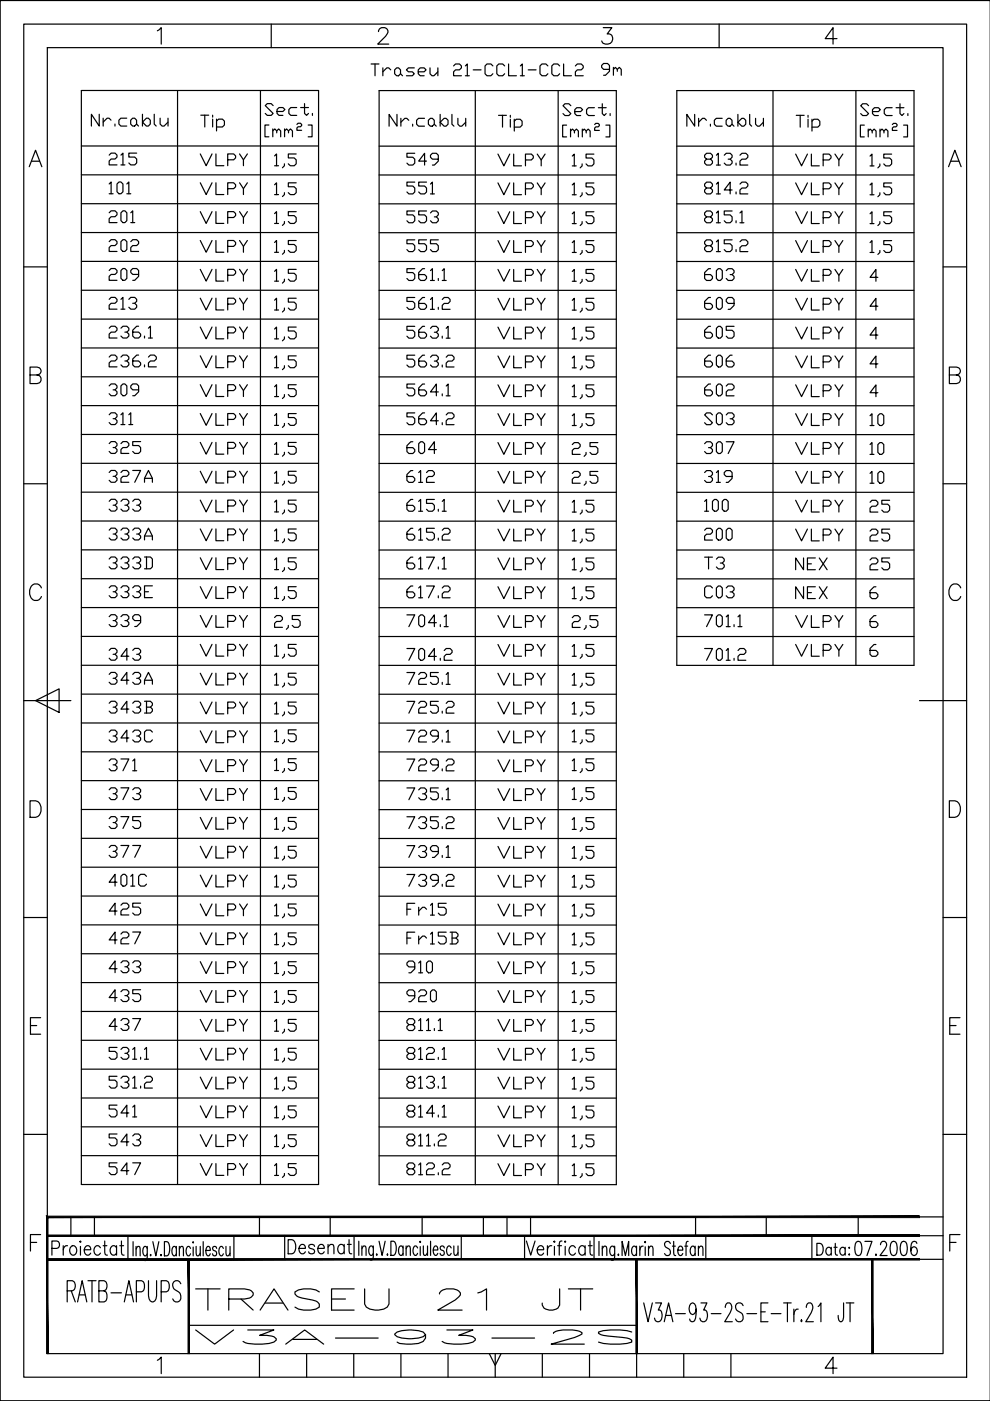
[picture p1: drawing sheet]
<svg xmlns="http://www.w3.org/2000/svg" width="210mm" height="297mm" viewBox="0 0 210 297" stroke-linecap="round" stroke-linejoin="round" font-family="sans-serif">
<!-- layer: 0 -->
<g fill="none" stroke="#000" stroke-width=".25">
<path d="M0 .1h210v296.9h-210zM5 5.1h199.9v286.9h-199.9zM10 10.1h190v276.9h-190zM17.3 19.2h50.2v231.9h-50.2zM33.4 6.5l.8-.6v3.5M37.6 19.2v231.9M55.2 19.2v231.9M57.5 5.1v5M80.3 6.7a.87 .87 0 0 1 .6-.8h.7a.85 .85 0 0 1 .5 1.3l-2 2.2h2.3M80.4 19.2h50.3v232h-50.3zM100.8 19.2v232M118.3 19.2v232"/>
<path d="M127.9 5.9h1.8l-1 1.3a1.12 1.12 0 0 1 1.2 1.3 1.12 1.12 0 0 1-1.5 .9l-.5-.2-.3-.5M143.5 19.2h50.3v121.9h-50.3zM152.5 5.1v5M163.9 19.2v121.9M177.5 8.2h-2.5l1.6-2.3v3.5M181.5 19.2v121.9M6.2 35.3l1.3-3.4 1.4 3.4M6.7 34.2h1.7M17.3 37.1h50.2M17.3 31h50.2M42.6 24.4h1.6M43.4 24.4v2.5"/>
<path d="M45.1 24.4v.4M45.1 25.3v1.6M45.9 25.7l.4-.4h.9l.4 .4v.8l-.4 .4h-1.3M45.9 25.3v2.5M58.2 39.2l.4-.4v2.5M62.8 38.8h-1.7v.8h1.3l.4 .4v.8l-.4 .5h-.8l-.5-.5M80.4 31h50.3M80.4 37.1h50.3M105.7 24.5h1.7M106.5 24.5v2.5M108.2 24.5v.4M108.2 25.3v1.7"/>
<path d="M109 25.7l.5-.4h.8l.4 .4v.8l-.4 .5h-1.3M109 25.3v2.5M121.3 39.2l.5-.4v2.5M125.9 38.8h-1.6v.8h1.2l.4 .4v.9l-.4 .4h-.8l-.4-.4M143.5 31h50.3M143.5 37.1h50.3M168.8 24.5h1.7M169.7 24.5v2.5M171.3 24.5v.4M171.3 25.3v1.7M172.2 25.7l.4-.4h.8l.4 .4v.8l-.4 .5h-1.2M172.2 25.3v2.5"/>
<path d="M184.5 39.2l.4-.4v2.5M189.1 38.8h-1.7v.8h1.2l.5 .4v.9l-.5 .4h-.8l-.4-.4M201.1 35.3l1.3-3.4 1.4 3.4M201.6 34.2h1.7M5 56.6h5M17.3 55.4h50.2M17.3 49.3h50.2M17.3 43.2h50.2M58.2 57.5l.4-.4v2.5M58.2 59.6h.9M58.2 41.3h.9M60.3 59.2v.4l-.4 .4"/>
<path d="M60.3 40.8v.5l-.4 .4M62.8 57.1h-1.7v.8h1.3l.4 .5v.8l-.4 .4h-.8l-.5-.4M80.4 55.4h50.3M80.4 43.2h50.3M80.4 49.3h50.3M121.3 57.6l.5-.5v2.5M121.3 59.6h.9M121.3 41.3h.9M123.4 59.2v.4l-.4 .5M123.4 40.9v.4l-.4 .4M125.9 57.1h-1.6v.9h1.2l.4 .4v.8l-.4 .4h-.8l-.4-.4M143.5 55.4h50.3"/>
<path d="M143.5 43.2h50.3M143.5 49.3h50.3M184.5 41.3h.8M186.1 58.8h-1.6l1.2-1.7v2.5M186.6 40.9v.4l-.5 .4M200 56.6h4.9M6.4 79.5h1.5l.5-.2a.82 .82 0 0 0 0-1.3l-.5-.2h-1.5v3.5h1.5a.92 .92 0 0 0 .8-.9 .92 .92 0 0 0-.8-.9M17.3 79.9h50.2M17.3 73.8h50.2M17.3 67.7h50.2M17.3 61.5h50.2M58.2 75.9l.4-.4v2.5"/>
<path d="M58.2 78h.9M60.3 77.5v.5l-.4 .4M62.8 75.5h-1.7v.8h1.3l.4 .4v.8l-.4 .5h-.8l-.5-.5M80.4 73.8h50.3M80.4 61.6h50.3M80.4 67.7h50.3M80.4 79.9h50.3M121.3 75.9l.5-.4v2.5M121.3 78h.9M123.4 77.6v.4l-.4 .4M125.9 75.5h-1.6v.8h1.2l.4 .4v.9l-.4 .4h-.8l-.4-.4M143.5 73.8h50.3"/>
<path d="M143.5 61.6h50.3M143.5 67.7h50.3M143.5 79.9h50.3M186.1 77.1h-1.6l1.2-1.6v2.5M186.1 64.9h-1.6l1.2-1.6v2.5M186.1 71h-1.6l1.2-1.6v2.5M201.3 79.5h1.5l.5-.2a.82 .82 0 0 0 0-1.3l-.5-.2h-1.5v3.5h1.5a.92 .92 0 0 0 .8-.9 .92 .92 0 0 0-.8-.9M17.3 98.2h50.2M17.3 92.1h50.2M17.3 86h50.2M58.2 94.2l.4-.4v2.5M58.2 96.3h.9"/>
<path d="M60.3 95.9v.4l-.4 .4M62.8 93.8h-1.7v.8h1.3l.4 .5v.8l-.4 .4h-.8l-.5-.4M80.4 92.1h50.3M80.4 86h50.3M80.4 98.3h50.3M143.5 92.1h50.3M143.5 86h50.3M143.5 98.3h50.3M186.1 83.3h-1.6l1.2-1.7v2.5M5 102.6h5M17.3 116.6h50.2M17.3 110.5h50.2"/>
<path d="M17.3 104.3h50.2M58.2 112.6l.4-.4v2.5M58.2 114.7h.9M60.3 114.2v.5l-.4 .4M62.8 112.2h-1.7v.8h1.3l.4 .4v.8l-.4 .5h-.8l-.5-.5M80.4 104.4h50.3M80.4 110.5h50.3M80.4 116.6h50.3M143.5 104.4h50.3M143.5 110.5h50.3M143.5 116.6h50.3M200 102.6h4.9"/>
<path d="M8.8 124.6a1.28 1.28 0 0 0-1.5-.8 1.28 1.28 0 0 0-1 1.3 1.53 1.53 0 0 0 .3 1.7 1.53 1.53 0 0 0 1.7 .3l.5-.6M17.3 134.9h50.2M17.3 128.8h50.2M17.3 122.7h50.2M80.4 135h50.3M80.4 122.7h50.3M80.4 128.8h50.3M143.5 135h50.3M143.5 122.7h50.3M143.5 128.8h50.3M149.4 130.4h1.7l-1.3 2.5M152.3 130.4h.4l.4 .4v1.6l-.4 .5h-.4l-.4-.5v-1.6z"/>
<path d="M154 130.8l.4-.4v2.5M154 132.9h.8M155.6 132.4v.5M156.5 130.8l.4-.4v2.5M156.5 132.9h.8M185.7 130.5h-.4l-.8 .9v1.2l.4 .4h.8l.4-.4v-.4l-.4-.4h-1.2M185.7 136.6h-.4l-.8 .9v1.2l.4 .4h.8l.4-.4v-.4l-.4-.4h-1.2M185.7 124.4h-.4l-.8 .9v1.2l.4 .4h.8l.4-.4v-.4l-.4-.4h-1.2M203.7 124.6a1.29 1.29 0 0 0-1.5-.8 1.29 1.29 0 0 0-1 1.3 1.54 1.54 0 0 0 .3 1.7 1.54 1.54 0 0 0 1.7 .3l.5-.6M5 148.5h10M7.5 148.5l5-2.5v5.1zM17.3 141.1h50.2"/>
<path d="M17.3 147.2h50.2M17.3 153.3h50.2M17.3 159.4h50.2M58.2 149.3l.4-.4v2.5M58.2 151.4h.9M60.3 150.9v.5l-.4 .4M62.8 148.9h-1.7v.8h1.3l.4 .4v.8l-.4 .5h-.8l-.5-.5M80.4 141.1h50.3M80.4 153.3h50.3M80.4 159.4h50.3M80.4 147.2h50.3M195 148.5h9.9"/>
<path d="M6.4 169.8h1.1a1.87 1.87 0 0 1 1.2 1.7 1.87 1.87 0 0 1-1.2 1.8h-1.1zM17.3 165.5h50.2M17.3 171.6h50.2M17.3 177.7h50.2M58.2 161.3l.4-.4v2.5M58.2 163.4h.9M60.3 162.9v.5l-.4 .4M62.8 160.9h-1.7v.8h1.3l.4 .4v.8l-.4 .5h-.8l-.5-.5M80.4 171.7h50.3M80.4 177.8h50.3M80.4 165.5h50.3M201.3 169.8h1.1a1.87 1.87 0 0 1 1.3 1.7 1.87 1.87 0 0 1-1.3 1.8h-1.1z"/>
<path d="M5 194.5h5M17.3 196.1h50.2M17.3 183.9h50.2M17.3 190h50.2M58.2 186l.4-.4v2.5M58.2 188.1h.9M60.3 187.6v.5l-.4 .4M62.8 185.6h-1.7v.8h1.3l.4 .4v.8l-.4 .5h-.8l-.5-.5M80.4 196.1h50.3M80.4 183.9h50.3M80.4 190h50.3M200 194.5h4.9"/>
<path d="M6.5 217.4h1.3M8.6 215.8h-2.1v3.5h2.1M17.3 202.2h50.2M17.3 208.3h50.2M17.3 214.4h50.2M58.2 204.3l.4-.4v2.5M58.2 206.4h.9M60.3 206v.4l-.4 .4M62.8 203.9h-1.7v.8h1.3l.4 .5v.8l-.4 .4h-.8l-.5-.4M80.4 214.5h50.3M80.4 208.4h50.3M80.4 202.2h50.3"/>
<path d="M86.7 217.2l-.4-.4v-.4l.4-.4h.8l.4 .4v.4l-.4 .4h-.8l-.4 .5v.4l.4 .4h.8l.4-.4v-.4l-.4-.5M88.8 216.4l.4-.4v2.5M88.8 218.5h.8M90.4 216.4l.4-.4v2.5M90.4 218.5h.9M92.1 218.1v.4M92.9 216.4l.5-.4v2.5M92.9 218.5h.9M121.3 216.6l.5-.4v2.5M121.3 218.7h.9M123.4 218.2v.5l-.4 .4M125.9 216.2h-1.6v.8h1.2l.4 .4v.8l-.4 .5h-.8l-.4-.5"/>
<path d="M201.4 217.4h1.3M203.5 215.8h-2.1v3.5h2.1M17.3 238.9h50.2M17.3 232.8h50.2M17.3 220.6h50.2M17.3 226.7h50.2M80.4 232.8h50.3M80.4 226.7h50.3M80.4 238.9h50.3M80.4 220.6h50.3M121.3 234.9l.5-.4v2.5M121.3 237h.9"/>
<path d="M123.4 236.6v.4l-.4 .4M125.9 234.5h-1.6v.8h1.2l.4 .5v.8l-.4 .4h-.8l-.4-.4M5 240.5h5M17.3 245h50.2M80.4 245.1h50.3M195 258h5M200 240.5h4.9M6.5 263.4h1.3M8.6 261.8h-2.1v3.4M195 267h5M195 262h5M201.4 263.4h1.3"/>
<path d="M203.5 261.8h-2.1v3.4M33.4 288.4l.8-.7v3.5M55 287v5M65 287v5M75 287v5M85 287v5M95 287v5M103.7 287l1.3 2.5 1.2-2.5M105 287v5M115 287v5M125 287v5M135 287v5"/>
<path d="M145 287v5M155 287v5M177.5 290.1h-2.5l1.6-2.4v3.5"/>
</g>
<!-- layer: INDICATOR -->
<g fill="none" stroke="#000" stroke-width=".25">
<path d="M15 258v4M20 258v4M55 258v4M70 258v4M89.5 258v4M102.5 258v4M107.5 258v4M112.5 258v4M147.5 258v4M162.5 258v4M182 258v4M11 264.7h1a.81 .81 0 0 0 .6-.8 .81 .81 0 0 0-.6-.8h-1v3"/>
<path d="M13.4 264.1v2M14.2 273.7h1.1a1.23 1.23 0 0 0 0-2.2h-1.1v4.5M14.3 264.1a.82 .82 0 0 0-.9 .9M15.1 273.7l.9 2.3M15.1 264.3l.2-.2a1 1 0 0 1 1 1 1 1 0 0 1-1 1 1.17 1.17 0 0 1-.2-1.8zM16.4 276l1-4.5 1 4.5M16.8 274.5h1.2M17.1 263.1l.1 .2-.1 .1-.2-.1zM17.1 264.3v1.8M17.9 265h1.3a.66 .66 0 0 0-.4-.8 .66 .66 0 0 0-.8 .3 1 1 0 0 0 .8 1.6l.4-.4M18.6 271.5h1.8M19.5 271.5v4.5"/>
<path d="M21 273.7h1.1a1.23 1.23 0 0 0 0-2.2h-1.1v4.5h1.1a1.39 1.39 0 0 0 0-2.3M21.3 264.5l-.2-.2a.8 .8 0 0 0-1 .1 .8 .8 0 0 0-.2 .9 .8 .8 0 0 0 .9 .8l.5-.4M21.9 264.1h.8M22.2 263.1v2.4l.1 .5 .5 .1M23.5 274.1h2.2M24.7 264.5a.66 .66 0 0 0-.6-.4 .66 .66 0 0 0-.6 .4 1 1 0 0 0 .8 1.6l.4-.4M24.7 264.1v2M25.4 264.1h.8M25.7 263.1v2.4l.2 .5 .4 .1M26.4 276l.9-4.5 1 4.5M26.7 274.5h1.2M27.1 262v5"/>
<path d="M28.2 263.3v3M28.9 264.8l.3-.5 .4 .1 .1 1.9M28.9 264.3v2M28.9 273.9h1.1a1.39 1.39 0 0 0 0-2.4h-1.1v4.5M31.2 264.3l-.1 2.7-.2 .3-.4-.2M31.2 264.7l-.3-.4h-.2a1.45 1.45 0 0 0 0 2h.2l.3-.5M31.5 271.5v3.3l.1 .6 .3 .4 .3 .2 .6-.2 .3-.4 .1-3.9M31.9 266v.3zM32.4 263.3l.6 3 .7-3M34.2 266v.3zM34.2 273.9h1.1a1.39 1.39 0 0 0 0-2.4h-1.1v4.5M34.9 263.3h.5a2.21 2.21 0 0 1 0 3h-.5z"/>
<path d="M37.4 264.7l-.3-.4h-.3a1.45 1.45 0 0 0 0 2h.3l.3-.5M37.4 264.3v2M38 264.8l.4-.5 .4 .1 .1 1.9M38 264.3v2M38.3 272.2a.92 .92 0 0 0-1.3-.6 .92 .92 0 0 0-.3 1.4l.4 .5a1.52 1.52 0 0 1 1 2.3 .89 .89 0 0 1-1.5-.4M40.4 264.7l-.3-.4h-.3a1.45 1.45 0 0 0 0 2h.3l.3-.5M41 263.3v.2zM41 264.4v1.9M41.6 264.3l.1 1.8 .4 .2 .4-.6M42.5 264.3v2M43.1 263.3v3M43.6 265.1h1v-.3a.51 .51 0 0 0-.6-.5 1.45 1.45 0 0 0 0 2h.3l.3-.5"/>
<path d="M45.9 264.7v-.3l-.3-.1-.5 .1v.3a.98 .98 0 0 0 .8 .7 .56 .56 0 0 1-.5 .9l-.3-.5M47.4 264.7l-.4-.4h-.2a1.43 1.43 0 0 0 0 2h.2l.4-.5M47.9 264.3l.1 1.8 .4 .2 .4-.6M48.8 264.3v2M49.6 262.2v5M60.4 261.9v5M61.1 262.8h.8a1.75 1.75 0 0 1 0 3h-.8zM63.4 264.7h1.3a.66 .66 0 0 0-.4-.8 .66 .66 0 0 0-.8 .4 1 1 0 0 0 .8 1.5l.4-.4M66.7 264.3a.67 .67 0 0 0-.6-.5 .67 .67 0 0 0-.7 .5l.2 .2 .7 .3a.55 .55 0 0 1 .3 .9 .73 .73 0 0 1-1.2-.3M67.4 264.7h1.3a.67 .67 0 0 0-.4-.8 .67 .67 0 0 0-.8 .4 .99 .99 0 0 0 .8 1.5l.4-.4M69.6 264.4l.5-.6 .6 .2 .1 1.8M69.6 263.8v2"/>
<path d="M73 264.3a.66 .66 0 0 0-.7-.5 .66 .66 0 0 0-.6 .5 1 1 0 0 0 .8 1.5l.5-.4M73 263.8v2M73.7 263.8h.8M74 262.8v2.5l.1 .4 .5 .1M75.1 262v5M76.1 263.2v3M76.7 264.7l.4-.5 .4 .1 .1 1.9M76.7 264.2v2M79.2 264.2l-.1 2.7-.3 .3-.4-.2M79.2 264.6l-.4-.4h-.2a1.43 1.43 0 0 0 0 2h.2l.4-.5M79.9 265.9v.3zM80.4 263.2l.6 3 .7-3"/>
<path d="M82.1 265.9v.3zM82.9 263.2h.5a2.18 2.18 0 0 1 0 3h-.5zM85.5 264.6l-.4-.4h-.2a1.43 1.43 0 0 0 0 2h.2l.4-.5M85.5 264.2v2M86.1 264.7l.4-.5 .4 .1 .1 1.9M86.1 264.2v2M88.5 264.6l-.3-.4h-.2a1.43 1.43 0 0 0 0 2h.2l.3-.5M89.1 263.2v.2zM89.1 264.3v1.9M89.8 264.2v1.8l.4 .2 .4-.6M90.6 264.2v2M91.3 263.2v3"/>
<path d="M91.9 265h.9l-.1-.7-.4-.1a1.4 1.4 0 0 0 0 2h.2l.3-.5M94.2 264.6l-.1-.3-.2-.1-.5 .1-.1 .3a.97 .97 0 0 0 .8 .7 .55 .55 0 0 1 0 .6 .55 .55 0 0 1-.5 .3l-.3-.5M95.7 264.6l-.4-.4h-.2a1.43 1.43 0 0 0 0 2h.2l.4-.5M96.2 264.2l.1 1.8 .4 .2 .4-.6M97.1 264.2v2M97.8 262v5M111.2 262v5M111.6 263.1l.9 3 .9-3M113.9 265h1.4a.66 .66 0 0 0-.5-.8 .66 .66 0 0 0-.8 .3 1 1 0 0 0 .8 1.6l.5-.4M116.1 264.1v2M117 264.1a.82 .82 0 0 0-.9 .9M117.5 263.1l.2 .2-.2 .1-.1-.1z"/>
<path d="M117.5 264.3v1.8M118.2 264.1h.8M119.1 263.1l-.4 .2-.1 .4v2.4M119.8 263.1l.2 .2-.2 .1-.1-.1zM119.8 264.3v1.8M122 264.5a.66 .66 0 0 0-.6-.4 .66 .66 0 0 0-.7 .4 .99 .99 0 0 0 .8 1.6l.5-.4M124.1 264.5a.66 .66 0 0 0-.7-.4 .66 .66 0 0 0-.6 .4 1 1 0 0 0 .8 1.6l.5-.4M124.1 264.1v2M124.7 264.1h.9M125.1 263.1v2.4l.1 .5 .5 .1M126 262v5M127 263.2v3"/>
<path d="M127.7 264.8l.4-.6 .5 .1 .1 1.9M127.7 264.2v2M130.3 264.2l-.1 2.7-.2 .3-.5-.1M130.3 264.6l-.3-.4h-.3a1.34 1.34 0 0 0 0 2h.3l.3-.4M131.1 265.9v.3zM131.9 266.2v-3l.7 3 .7-3v3M135 264.6l-.4-.4h-.3a1.34 1.34 0 0 0 0 2h.3l.4-.4M135 264.2v2M135.7 264.2v2M136.4 264.2l-.5 .1-.2 .8M136.5 276.2l.9 4 .9-4M136.8 263.2v.3z"/>
<path d="M136.8 264.3v1.9M137.5 264.8l.4-.6 .5 .1 .1 1.9M137.5 264.2v2M139 276.2h1.3l-.7 1.6h.3a1.63 1.63 0 0 1-.2 2.4 .75 .75 0 0 1-.9-.7M141.2 278.9h1.1M142.1 263.6a.67 .67 0 0 0-1.1-.2 .67 .67 0 0 0 .3 1.1 1.08 1.08 0 0 1 .8 1.3 .64 .64 0 0 1-.6 .4 .64 .64 0 0 1-.6-.4M142.6 264.2h.6M142.8 263.2v2.4l.1 .5 .4 .1M143.2 278.5h2.1M143.7 265.1h1.1v-.3a.53 .53 0 0 0-.7-.6 1.34 1.34 0 0 0 0 2h.3l.4-.4M145.2 264.2h.6M145.9 263.2l-.4 .2v.4v2.4"/>
<path d="M147.4 264.6l-.4-.4h-.2a1.34 1.34 0 0 0 0 2h.2l.4-.4M147.4 264.2v2M147.6 277.6l-.4 .9-.4 .2a1.45 1.45 0 0 1 0-2.5l.4 .2a4.2 4.2 0 0 1 0 3.6l-.5 .2-.4-.2-.1-.3M148.1 264.8l.4-.6 .5 .1v1.9M148.1 264.2v2M148.6 276.2h1.3l-.7 1.6h.3a1.63 1.63 0 0 1-.2 2.4 .75 .75 0 0 1-.9-.7M149.6 262v5M150.8 278.5h2.1M153.8 277.2l.2-.8 .2-.2h.5a1.46 1.46 0 0 1 .1 2.1l-1.1 1.9h1.6M157.6 276.8a.87 .87 0 0 0-1.4-.4 .87 .87 0 0 0 0 1.4l.9 .5a1.13 1.13 0 0 1-.1 1.9l-.8-.2-.2-.3M158.4 278.5h2M161.3 278.1h1"/>
<path d="M162.8 276.2h-1.5v4h1.5M163.5 278.5h2.1M166.1 276.2h1.6M167 276.2v4M168.3 277.6v2.6M169.2 277.6h-.3l-.2 .2-.4 .9M169.9 279.9l.1 .1-.1 .2-.1-.2zM171 277.2v-.2a.75 .75 0 0 1 .9-.8 1.47 1.47 0 0 1 .1 2.1l-1.2 1.9h1.6M172.1 262v5M173.2 263.6h.7a1.47 1.47 0 0 1 0 2.5h-.7zM173.5 277l.6-.8v4M176.2 264.8a.56 .56 0 0 0-.5-.4 .56 .56 0 0 0-.5 .4 .76 .76 0 0 0 0 .9 .76 .76 0 0 0 .9 .3l.1-.2"/>
<path d="M176.2 264.5v1.6M176.8 264.5h.7M177.1 263.6v2l.1 .4 .4 .1M178.9 276.2v3.1l-.3 .7-.4 .2a1.24 1.24 0 0 1-.5-1.3M179.2 264.8a.56 .56 0 0 0-.5-.4 .56 .56 0 0 0-.6 .4 .76 .76 0 0 0 0 .9 .76 .76 0 0 0 .9 .3l.2-.2M179.2 264.5v1.6M179.4 276.2h1.6M180.1 264.5v.2zM180.1 265.9v.2zM180.2 276.2v4M181.6 263.3l.5-.1a1.52 1.52 0 0 1 .6 1.7l-.3 1.2-.5 .1a1.49 1.49 0 0 1-.7-1.7zM183.4 263.2h1.5l-1.1 3"/>
<path d="M185.7 265.9l.1 .2-.1 .1zM186.7 263.9l.1-.4a.69 .69 0 0 1 1-.1 .69 .69 0 0 1 .1 .9l-1.3 1.9h1.5M189.1 263.3l.5-.1a1.49 1.49 0 0 1 .6 1.7l-.3 1.2-.5 .1a1.52 1.52 0 0 1-.7-1.7zM191.2 263.3l.5-.1a1.49 1.49 0 0 1 .7 1.7l-.4 1.2-.5 .1a1.52 1.52 0 0 1-.6-1.7zM194.4 263.6l-.1-.3-.3-.1-.6 .1a2.99 2.99 0 0 0 0 2.8l.3 .1a.95 .95 0 0 0 .8-.9 .95 .95 0 0 0-.8-1l-.3 .2-.3 .7M40 281h95M140.8 280.2l1-4 .9 4"/>
</g>
<g fill="#000" stroke="#000" stroke-width=".21">
<path d="M10.2 258.2h184.8v-.4zM9.9 257.8h185.1l-184.8 .4zM9.9 257.8l.3 29.2v-28.8zM9.9 257.8l.3 29.2h-.3z"/>
<path d="M10 262.2h185v-.4zM10 261.8h185l-185 .4z"/>
<path d="M10 267.2h185v-.4zM10 266.8h185l-185 .4z"/>
<path d="M39.9 267v20h.3zM39.9 267h.3v20z"/>
<path d="M134.8 267v20h.3zM134.8 267h.3v20z"/>
<path d="M184.8 267v20h.3zM184.8 267h.3v20z"/>
</g>
<text font-size="8.4" x="40.2" y="279">TRASEU 21 JT</text>
<g font-size="6.6">
<text x="119.9" y="98.1">2,5</text>
<text x="57.1" y="134.8">2,5</text>
</g>
<g font-size="6.2">
<text x="57.1" y="36.7">1,5</text>
<text x="119.9" y="36.7">1,5</text>
<text x="183.1" y="36.7">1,5</text>
<text x="104.4" y="42.7">VLPY</text>
<text x="167.6" y="42.7">VLPY</text>
<text x="57.1" y="49">1,5</text>
<text x="119.9" y="49">1,5</text>
<text x="183.1" y="49">1,5</text>
<text x="57.1" y="55">1,5</text>
<text x="119.9" y="55">1,5</text>
<text x="183.1" y="55">1,5</text>
<text x="104.4" y="61">VLPY</text>
<text x="167.6" y="61">VLPY</text>
<text x="57.1" y="67.4">1,5</text>
<text x="119.9" y="67.4">1,5</text>
<text x="57.1" y="73.4">1,5</text>
<text x="119.9" y="73.4">1,5</text>
<text x="104.4" y="79.4">VLPY</text>
<text x="167.6" y="79.4">VLPY</text>
<text x="57.1" y="85.7">1,5</text>
<text x="119.9" y="85.7">1,5</text>
<text x="57.1" y="91.7">1,5</text>
<text x="119.9" y="91.7">1,5</text>
<text x="104.4" y="97.7">VLPY</text>
<text x="167.6" y="97.7">VLPY</text>
<text x="183.1" y="97.7">10</text>
<text x="57.1" y="104.1">1,5</text>
<text x="119.9" y="104.1">2,5</text>
<text x="57.1" y="110.1">1,5</text>
<text x="119.9" y="110.1">1,5</text>
<text x="104.4" y="116.1">VLPY</text>
<text x="119.9" y="116.4">1,5</text>
<text x="167.6" y="116.1">VLPY</text>
<text x="57.1" y="122.4">1,5</text>
<text x="119.9" y="122.4">1,5</text>
<text x="57.1" y="128.4">1,5</text>
<text x="119.9" y="128.4">1,5</text>
<text x="104.4" y="134.4">VLPY</text>
<text x="119.9" y="134.8">2,5</text>
<text x="167.6" y="134.4">VLPY</text>
<text x="57.1" y="140.8">1,5</text>
<text x="119.9" y="140.8">1,5</text>
<text x="57.1" y="146.8">1,5</text>
<text x="119.9" y="146.8">1,5</text>
<text x="41.3" y="152.8">VLPY</text>
<text x="104.4" y="152.8">VLPY</text>
<text x="119.9" y="153.1">1,5</text>
<text x="57.1" y="158.7">1,5</text>
<text x="119.9" y="158.7">1,5</text>
<text x="119.9" y="165.1">1,5</text>
<text x="41.3" y="171.1">VLPY</text>
<text x="57.1" y="171.1">1,5</text>
<text x="119.9" y="171.1">1,5</text>
<text x="57.1" y="177.4">1,5</text>
<text x="119.9" y="177.4">1,5</text>
<text x="57.1" y="183.4">1,5</text>
<text x="119.9" y="183.4">1,5</text>
<text x="41.3" y="189.4">VLPY</text>
<text x="119.9" y="189.8">1,5</text>
<text x="57.1" y="195.8">1,5</text>
<text x="119.9" y="195.8">1,5</text>
<text x="57.1" y="201.8">1,5</text>
<text x="119.9" y="201.8">1,5</text>
<text x="41.3" y="207.8">VLPY</text>
<text x="119.9" y="208.1">1,5</text>
<text x="57.1" y="214.1">1,5</text>
<text x="119.9" y="214.1">1,5</text>
<text x="57.1" y="220.1">1,5</text>
<text x="41.3" y="226.1">VLPY</text>
<text x="57.1" y="226.5">1,5</text>
<text x="119.9" y="226.5">1,5</text>
<text x="57.1" y="232.5">1,5</text>
<text x="119.9" y="232.5">1,5</text>
<text x="57.1" y="238.5">1,5</text>
<text x="41.3" y="244.5">VLPY</text>
<text x="57.1" y="244.8">1,5</text>
<text x="119.9" y="244.8">1,5</text>
<text x="57.1" y="250.8">1,5</text>
<text x="85" y="250.5">812.2</text>
<text x="119.9" y="250.8">1,5</text>
<text x="40.2" y="286.1">V3A-93-2S</text>
</g>
<g font-size="5.7">
<text x="77.6" y="17.3">Traseu 21-CCL1-CCL2</text>
<text x="126.3" y="17.3">9m</text>
<text x="18" y="27.9">Nr.cablu</text>
<text x="55" y="25.8">Sect.</text>
<text x="81.1" y="27.9">Nr.cablu</text>
<text x="118.2" y="25.8">Sect.</text>
<text x="144.3" y="27.9">Nr.cablu</text>
<text x="181.3" y="25.8">Sect.</text>
<text x="55" y="30.3">[mm ]</text>
<text x="118.2" y="30.3">[mm ]</text>
<text x="181.3" y="30.3">[mm ]</text>
<text x="21.9" y="36.3">215</text>
<text x="41.3" y="36.3">VLPY</text>
<text x="85" y="36.3">549</text>
<text x="104.4" y="36.3">VLPY</text>
<text x="148.2" y="36.3">813.2</text>
<text x="167.6" y="36.3">VLPY</text>
<text x="21.9" y="42.3">101</text>
<text x="41.3" y="42.3">VLPY</text>
<text x="85" y="42.3">551</text>
<text x="148.2" y="42.3">814.2</text>
<text x="21.9" y="48.3">201</text>
<text x="41.3" y="48.7">VLPY</text>
<text x="85" y="48.3">553</text>
<text x="104.4" y="48.7">VLPY</text>
<text x="148.2" y="48.3">815.1</text>
<text x="167.6" y="48.7">VLPY</text>
<text x="21.9" y="54.7">202</text>
<text x="41.3" y="54.7">VLPY</text>
<text x="85" y="54.7">555</text>
<text x="104.4" y="54.7">VLPY</text>
<text x="148.2" y="54.7">815.2</text>
<text x="167.6" y="54.7">VLPY</text>
<text x="21.9" y="60.7">209</text>
<text x="41.3" y="60.7">VLPY</text>
<text x="85" y="60.7">561.1</text>
<text x="148.2" y="60.7">603</text>
<text x="21.9" y="66.7">213</text>
<text x="41.3" y="67">VLPY</text>
<text x="85" y="66.7">561.2</text>
<text x="104.4" y="67">VLPY</text>
<text x="148.2" y="66.7">609</text>
<text x="167.6" y="67">VLPY</text>
<text x="21.9" y="73">236.1</text>
<text x="41.3" y="73">VLPY</text>
<text x="85" y="73">563.1</text>
<text x="104.4" y="73">VLPY</text>
<text x="148.2" y="73">605</text>
<text x="167.6" y="73">VLPY</text>
<text x="21.9" y="79">236.2</text>
<text x="41.3" y="79">VLPY</text>
<text x="85" y="79">563.2</text>
<text x="148.2" y="79">606</text>
<text x="21.9" y="85">309</text>
<text x="41.3" y="85.4">VLPY</text>
<text x="85" y="85">564.1</text>
<text x="104.4" y="85.4">VLPY</text>
<text x="148.2" y="85">602</text>
<text x="167.6" y="85.4">VLPY</text>
<text x="21.9" y="91.4">311</text>
<text x="41.3" y="91.4">VLPY</text>
<text x="85" y="91.4">564.2</text>
<text x="104.4" y="91.4">VLPY</text>
<text x="148.2" y="91.4">S03</text>
<text x="167.6" y="91.4">VLPY</text>
<text x="183.1" y="91.4">10</text>
<text x="21.9" y="97.4">325</text>
<text x="41.3" y="97.4">VLPY</text>
<text x="85" y="97.4">604</text>
<text x="148.2" y="97.4">307</text>
<text x="21.9" y="103.4">327A</text>
<text x="41.3" y="103.7">VLPY</text>
<text x="85" y="103.4">612</text>
<text x="104.4" y="103.7">VLPY</text>
<text x="148.2" y="103.4">319</text>
<text x="167.6" y="103.7">VLPY</text>
<text x="183.1" y="103.7">10</text>
<text x="21.9" y="109.7">333</text>
<text x="41.3" y="109.7">VLPY</text>
<text x="85" y="109.7">615.1</text>
<text x="104.4" y="109.7">VLPY</text>
<text x="148.2" y="109.7">100</text>
<text x="167.6" y="109.7">VLPY</text>
<text x="183.1" y="109.7">25</text>
<text x="21.9" y="115.7">333A</text>
<text x="41.3" y="115.7">VLPY</text>
<text x="85" y="115.7">615.2</text>
<text x="148.2" y="115.7">200</text>
<text x="183.1" y="116.1">25</text>
<text x="21.9" y="121.7">333D</text>
<text x="41.3" y="122.1">VLPY</text>
<text x="85" y="121.7">617.1</text>
<text x="104.4" y="122.1">VLPY</text>
<text x="148.2" y="121.7">T3</text>
<text x="167.6" y="122.1">NEX</text>
<text x="183.1" y="122.1">25</text>
<text x="21.9" y="128.1">333E</text>
<text x="41.3" y="128.1">VLPY</text>
<text x="85" y="128.1">617.2</text>
<text x="104.4" y="128.1">VLPY</text>
<text x="148.2" y="128.1">C03</text>
<text x="167.6" y="128.1">NEX</text>
<text x="21.9" y="134.1">339</text>
<text x="41.3" y="134.1">VLPY</text>
<text x="85" y="134.1">704.1</text>
<text x="21.9" y="141.1">343</text>
<text x="41.3" y="140.4">VLPY</text>
<text x="85" y="141.1">704.2</text>
<text x="104.4" y="140.4">VLPY</text>
<text x="148.2" y="141.1">701.2</text>
<text x="167.6" y="140.4">VLPY</text>
<text x="21.9" y="146.4">343A</text>
<text x="41.3" y="146.4">VLPY</text>
<text x="85" y="146.4">725.1</text>
<text x="104.4" y="146.4">VLPY</text>
<text x="21.9" y="152.4">343B</text>
<text x="85" y="152.4">725.2</text>
<text x="21.9" y="158.4">343C</text>
<text x="41.3" y="158.7">VLPY</text>
<text x="85" y="158.4">729.1</text>
<text x="104.4" y="158.7">VLPY</text>
<text x="21.9" y="164.7">371</text>
<text x="41.3" y="164.7">VLPY</text>
<text x="85" y="164.7">729.2</text>
<text x="104.4" y="164.7">VLPY</text>
<text x="21.9" y="170.7">373</text>
<text x="85" y="170.7">735.1</text>
<text x="104.4" y="171.1">VLPY</text>
<text x="21.9" y="176.7">375</text>
<text x="41.3" y="177.1">VLPY</text>
<text x="85" y="176.7">735.2</text>
<text x="104.4" y="177.1">VLPY</text>
<text x="21.9" y="183.1">377</text>
<text x="41.3" y="183.1">VLPY</text>
<text x="85" y="183.1">739.1</text>
<text x="104.4" y="183.1">VLPY</text>
<text x="21.9" y="189.1">401C</text>
<text x="85" y="189.1">739.2</text>
<text x="104.4" y="189.4">VLPY</text>
<text x="21.9" y="195.1">425</text>
<text x="41.3" y="195.4">VLPY</text>
<text x="85" y="195.1">Fr15</text>
<text x="104.4" y="195.4">VLPY</text>
<text x="21.9" y="201.4">427</text>
<text x="41.3" y="201.4">VLPY</text>
<text x="85" y="201.4">Fr15B</text>
<text x="104.4" y="201.4">VLPY</text>
<text x="21.9" y="207.4">433</text>
<text x="85" y="207.4">910</text>
<text x="104.4" y="207.8">VLPY</text>
<text x="21.9" y="213.4">435</text>
<text x="41.3" y="213.8">VLPY</text>
<text x="85" y="213.4">920</text>
<text x="104.4" y="213.8">VLPY</text>
<text x="21.9" y="219.8">437</text>
<text x="41.3" y="219.8">VLPY</text>
<text x="104.4" y="219.8">VLPY</text>
<text x="21.9" y="225.8">531.1</text>
<text x="85" y="225.8">812.1</text>
<text x="104.4" y="226.1">VLPY</text>
<text x="21.9" y="231.8">531.2</text>
<text x="41.3" y="232.1">VLPY</text>
<text x="85" y="231.8">813.1</text>
<text x="104.4" y="232.1">VLPY</text>
<text x="21.9" y="238.1">541</text>
<text x="41.3" y="238.1">VLPY</text>
<text x="85" y="238.1">814.1</text>
<text x="104.4" y="238.1">VLPY</text>
<text x="21.9" y="244.1">543</text>
<text x="85" y="244.1">811.2</text>
<text x="104.4" y="244.5">VLPY</text>
<text x="21.9" y="250.1">547</text>
<text x="41.3" y="250.5">VLPY</text>
<text x="104.4" y="250.5">VLPY</text>
</g>
</svg>
